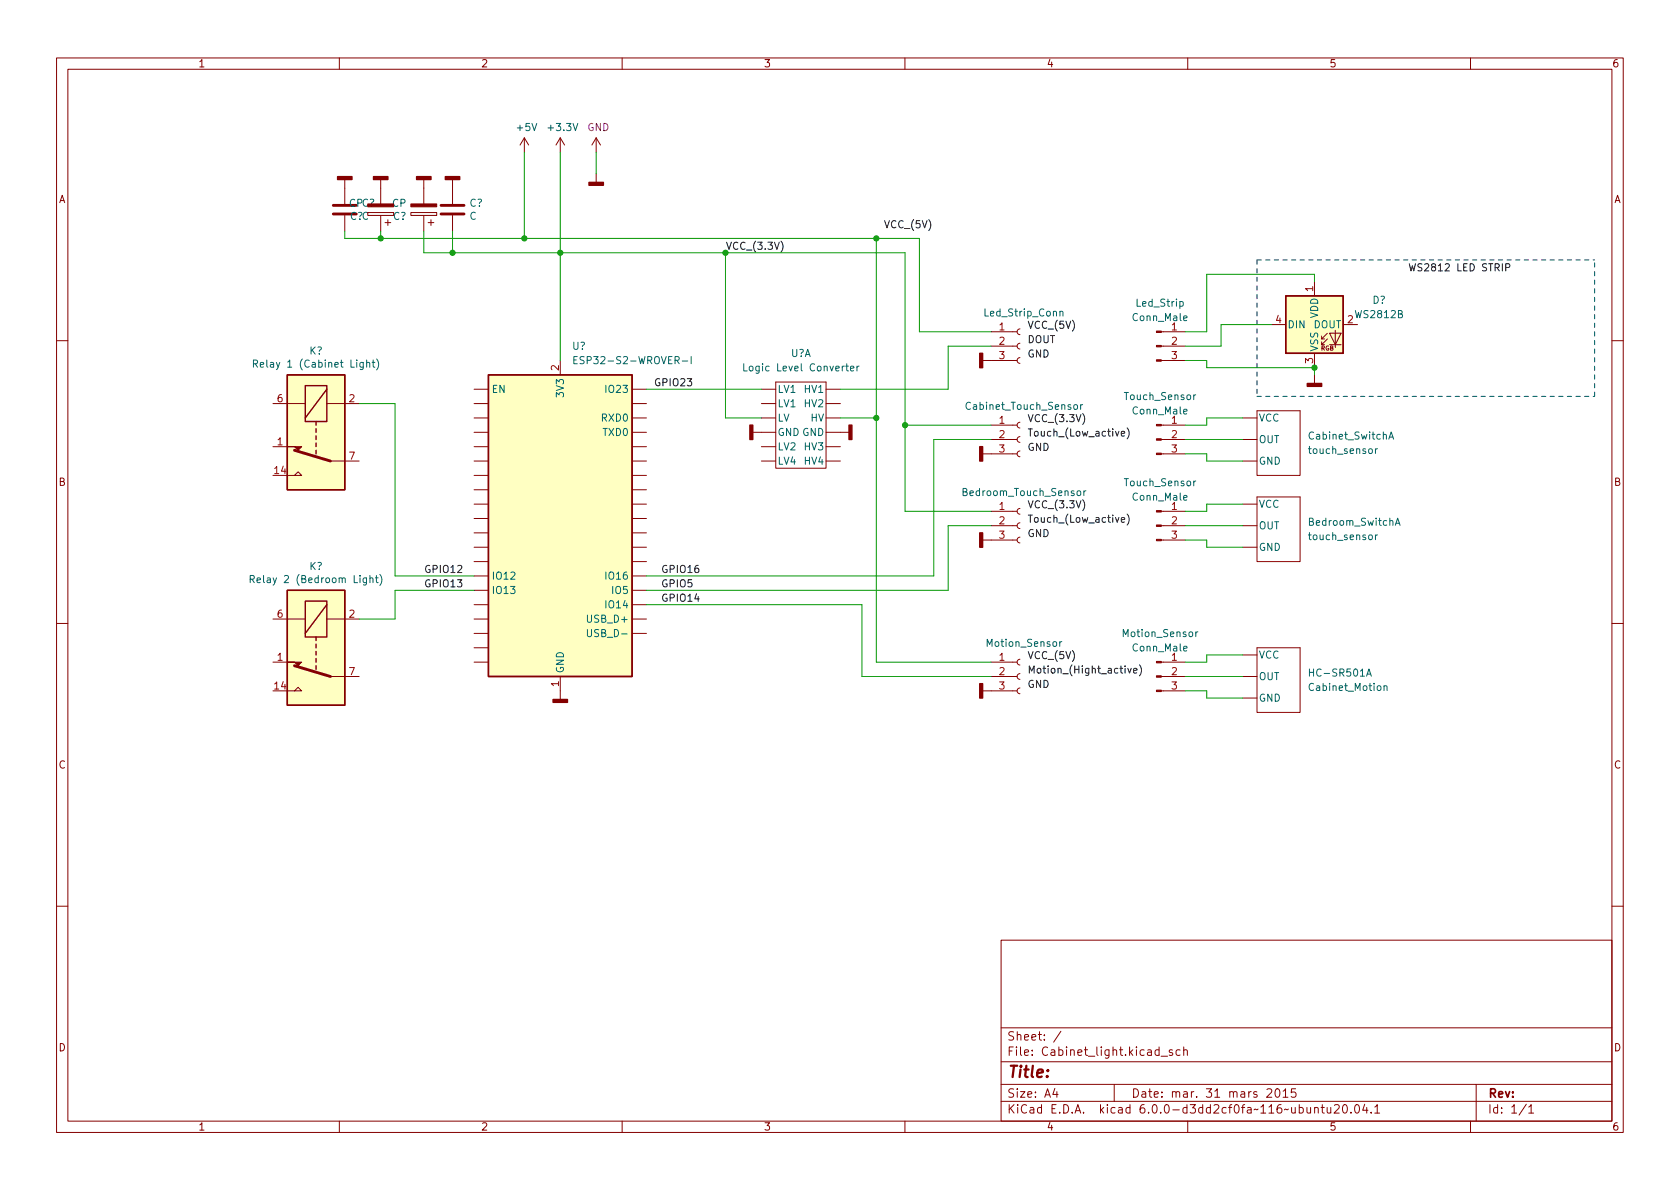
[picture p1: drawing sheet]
<svg xmlns="http://www.w3.org/2000/svg" width="297mm" height="210mm" viewBox="0 0 297 210" stroke-linecap="round" stroke-linejoin="round" font-family="sans-serif">
<g fill="none" stroke="#840000" stroke-width=".18">
<path d="M10 10.2h277v190.1h-277zM12 12.2h273v186.1h-273zM60 10.2v2M110 10.2v2M160 10.2v2M210 10.2v2M260 10.2v2M61 31.7v4.4M61 38.1v2.8M65 37.6h4.6v.5h-4.6zM67.3 31.7v4.4M67.3 38.1v2.8"/>
<path d="M68.1 39.4h1M68.6 38.9v1M72.6 37.6h4.6v.5h-4.6zM74.9 31.7v4.4M74.9 38.1v2.8M75.7 39.4h1M76.2 38.9v1M80 31.7v4.4M80 38.1v2.8M92.7 24.4l-.8 1.2M92.7 24.4v2.5M92.7 24.4l.8 1.2"/>
<path d="M99.1 24.4v2.5M99.1 24.4l-.8 1.2M99.1 24.4l.7 1.2M105.4 24.4v2.5M105.4 30.7v1.6M105.4 24.4l-.8 1.2M105.4 24.4l.8 1.2M175.3 58.7h4.5M180.3 58.2l-.3 .1-.2 .4 .2 .3 .3 .2M205.3 58.7h4.2M224.8 57.4h2.5M232.4 49.8v2.5"/>
<path d="M233.7 59.9h.5M234.7 59.9l-1 1.1v-.6M234.7 58.9l-1 1v-.5M235.1 58.9h2l-1 2.1zM236.1 58.4v3.1M237.5 57.4h2.5M10 60.2h2M48.3 71.4h5.7M48.3 79h2.5M57.8 71.4h5.7M83.8 76.4h2.6M83.8 73.9h2.6"/>
<path d="M83.8 68.8h2.6M83.8 71.4h2.6M83.8 79h2.6M99.1 63.7v2.6M111.8 76.4h2.5M111.8 73.9h2.5M111.8 68.8h2.5M111.8 71.4h2.5M111.8 79h2.5M133.1 76.4h4.1M134.6 73.9h2.6M134.6 68.8h2.6"/>
<path d="M134.6 71.4h2.6M134.6 79h2.6M137.2 67.6h8.8v15.2h-8.8zM146 76.4h4.1M146 73.9h2.6M146 68.8h2.6M146 71.4h2.6M146 79h2.6M173.7 63.7h6.1M175.3 77.7h4.5M175.3 61.2h4.5M175.3 75.2h4.5"/>
<path d="M180.3 63.2l-.3 .2-.2 .3 .2 .4 .3 .2M180.3 60.7l-.3 .1-.2 .4 .2 .4 .3 .1M180.3 79.8l-.3 .1-.2 .4 .2 .3 .3 .2M180.3 77.2l-.3 .2-.2 .3 .2 .4 .3 .1M180.3 74.7l-.3 .1-.2 .4 .2 .3 .3 .2M205.3 77.7h4.2M205.3 63.7h4.2M205.3 61.2h4.2M205.3 75.2h4.2M219.7 77.7h2.5M219.7 73.9h2.5M222.2 72.6h7.7v11.5h-7.7z"/>
<path d="M232.4 62.5v2.5M232.4 66.3v1.5M235.1 61h2M285 60.2h2M50.8 84.1h2.5l-.6-.7-.6 .7M58.4 81.5h5.1M83.8 81.5h2.6M83.8 99.3h2.6M83.8 96.8h2.6M83.8 94.2h2.6M83.8 91.7h2.6M83.8 89.1h2.6"/>
<path d="M83.8 86.6h2.6M83.8 84.1h2.6M111.8 81.5h2.5M111.8 99.3h2.5M111.8 96.8h2.5M111.8 94.2h2.5M111.8 91.7h2.5M111.8 89.1h2.5M111.8 86.6h2.5M111.8 84.1h2.5M134.6 81.5h2.6M146 81.5h2.6"/>
<path d="M173.7 95.5h6.1M173.7 80.3h6.1M175.3 93h4.5M175.3 90.4h4.5M180.3 95l-.3 .1-.2 .4 .2 .4 .3 .1M180.3 92.5l-.3 .1-.2 .4 .2 .3 .3 .2M180.3 89.9l-.3 .2-.2 .3 .2 .4 .3 .1M205.3 95.5h4.2M205.3 93h4.2M205.3 90.4h4.2M205.3 80.3h4.2M219.7 81.5h2.5"/>
<path d="M219.7 93h2.5M219.7 96.8h2.5M219.7 89.1h2.5M222.2 87.9h7.7v11.4h-7.7zM10 110.2h2M48.3 117.1h2.5M48.3 109.5h5.7M57.8 109.5h5.7M58.4 119.6h5.1M83.8 117.1h2.6M83.8 114.5h2.6M83.8 112h2.6"/>
<path d="M83.8 109.5h2.6M83.8 106.9h2.6M83.8 101.8h2.6M83.8 104.4h2.6M99.1 119.6v4.1M111.8 112h2.5M111.8 109.5h2.5M111.8 106.9h2.5M111.8 101.8h2.5M111.8 104.4h2.5M175.3 119.6h4.5M175.3 117.1h4.5"/>
<path d="M180.3 119.1l-.3 .2-.2 .3 .2 .4 .3 .1M180.3 116.6l-.3 .1-.2 .4 .2 .3 .3 .2M205.3 119.6h4.2M205.3 117.1h4.2M219.7 119.6h2.5M219.7 115.8h2.5M222.2 114.5h7.7v11.5h-7.7zM285 110.2h2M50.8 122.2h2.5l-.6-.7-.6 .7M173.7 122.2h6.1M180.3 121.7l-.3 .1-.2 .4 .2 .3 .3 .2M205.3 122.2h4.2"/>
<path d="M219.7 123.4h2.5M10 160.2h2M177 166.3h108v32h-108zM285 160.2h2M60 198.3v2M110 198.3v2M160 198.3v2M177 194.8h108M177 191.8h108M177 187.8h108M177 181.8h108M186.5 192.5l-.4 1h1"/>
<path d="M186.9 193v1M187.6 182.4l-1.3 1.9M197 191.8v3M205.3 186.8h1.1M207.3 185.7l-.4-.1-.2 .2 .1 .3 .5 .1v.4h-.6M208.6 185.7l-.4-.1-.3 .3v.4l.2 .3h.5M209.3 185.8l.2-.2 .4 .1v.9M209.3 185.1v1.5M210 198.3v2M224 192.7l.6-.2 .2 .2 .1 .3-1 1h1M225.6 192.6l.2-.1a.81 .81 0 0 1 .6 .7 .81 .81 0 0 1-.3 .8h-.2a.81 .81 0 0 1-.5-.6 .81 .81 0 0 1 .2-.8zM226.9 193l.4-.5v1.5"/>
<path d="M226.9 194h.8M229.1 192.5h-.7l-.1 .7 .2-.1 .5 .1 .1 .2v.5l-.2 .1-.6-.1M232.4 196l.2-.2 .4 .1 .1 .9M232.4 195.8v1M233.6 195.8h.5M233.8 195.3v1.3l.3 .2M234.6 195.8l.1 1h.4l.2-.1M235.3 195.8v1M235.9 195.5l.6-.2 .2 .2 .1 .3-.9 1h.9M237.6 195.4l.1-.1a.81 .81 0 0 1 .6 .7 .81 .81 0 0 1-.3 .8h-.1a.81 .81 0 0 1-.6-.6 .81 .81 0 0 1 .3-.8zM238.9 196.7v.1M239.7 195.4l.2-.1a.81 .81 0 0 1 .5 .7 .81 .81 0 0 1-.3 .8h-.1a.81 .81 0 0 1-.6-.6 .81 .81 0 0 1 .3-.8z"/>
<path d="M241.3 195.3l-.4 1h1M241.6 195.8v1M242.4 196.7v.1M243.1 195.8l.4-.5v1.5M243.1 196.8h.8M260 198.3v2M261 191.8v6.5M269.9 195.3l-1.3 1.9M270.3 195.8l.4-.5v1.5M270.3 196.8h.9"/>
</g>
<g fill="#840000" stroke="#840000" stroke-width=".25">
<path d="M66 31.2h2.6v.5h-2.6z"/>
<path d="M150.1 75.2h.5v2.5h-.5z"/>
<path d="M132.6 75.2h.5v2.5h-.5z"/>
<path d="M78.7 31.2h2.6v.5h-2.6z"/>
<path d="M73.7 31.2h2.5v.5h-2.5z"/>
<path d="M173.2 120.9h.5v2.5h-.5z"/>
<path d="M173.2 94.2h.5v2.6h-.5z"/>
<path d="M59.7 31.2h2.5v.5h-2.5z"/>
<path d="M97.8 123.7h2.5v.5h-2.5z"/>
<path d="M231.1 67.8h2.6v.5h-2.6z"/>
<path d="M104.1 32.3h2.6v.5h-2.6z"/>
<path d="M173.2 79h.5v2.5h-.5z"/>
<path d="M173.2 62.5h.5v2.5h-.5z"/>
</g>
<path d="M58.9 37.8h4.1M58.9 36.3h4.1M78 37.8h4M78 36.3h4M52.1 79.6l6.3 1.9M52.1 117.7l6.3 1.9" fill="none" stroke="#840000" stroke-width=".51"/>
<g fill="none" stroke="#006464" stroke-width=".18">
<path d="M187.4 55.2l.2-.2 .3 .1v.8M208.6 53.4l.4-.1 .2 .3-.1 .5h-.5M44.8 64.3h.6l.1-.2v-.3l-.7-.1v1.2M45.1 64.3l.4 .6M64.8 64.2l.2-.1h.3l.1 .8M65.8 64.1h.5M66 63.7v1.1l.3 .1M66.6 63.5a1.46 1.46 0 0 1 0 1.9M101.5 63.7h.4M102.1 63.1h-.6v1.2h.6M120.6 63.8h1M122.2 63.1v1.2"/>
<path d="M131.5 64.3v1.3h.6M150.4 65.2l.6-.2-.1-.2-.3-.1-.2 .2v.6h.5M151.5 64.7v.9M151.9 64.7l-.4 .3M190 71.6h.3l.2 .2v.4l-.2 .2-.3-.1-.1-.1zM191.1 71.6v.8M191.4 71.6l-.3 .2M211.4 69.8l-.3 .3M243.2 79.4v.8M243.6 79.4l-.4 .2M245.6 77.7l.4-1.3 .4 1.3M245.7 77.3h.6"/>
<path d="M190.5 86.9l.2-.1 .3 .1 .1 .5-.1 .2h-.3l-.2-.1zM191.6 86.8v.8M192 86.8l-.4 .2M211.4 85.1l-.3 .2M243.2 94.6v.8M243.6 94.6l-.4 .2M246.7 92.9l.4-1.3 .4 1.3M246.8 92.5h.6M44.2 102.4h.6l.2-.2-.1-.3-.7-.1v1.2M44.5 102.4l.5 .6M65.4 102.3l.2-.1h.3v.8M65.4 101.8v1.2"/>
<path d="M66.4 102.2h.5M66.6 101.8v1.1l.3 .1M67.2 101.6a1.46 1.46 0 0 1 0 1.9M103.9 111.3v1l.2 .3 .4-.1 .1-.2v-1M187.4 113.5v.8M187.7 113.5l-.3 .2M211.4 111.7v.9M211.8 111.7l-.4 .3M241.6 119.6l.4-1.3 .5 1.3M241.7 119.2h.6M244.7 121.4l.2-.1h.3v.8M244.7 121.3v.8"/>
</g>
<g fill="#840000" stroke="#840000" stroke-width=".18">
<path d="M72.6 36.1h4.6v.5h-4.6z"/>
<path d="M65 36.1h4.6v.5h-4.6z"/>
<path d="M204.5 95.4h.8v.2h-.8z"/>
<path d="M204.5 92.8h.8v.3h-.8z"/>
<path d="M204.5 90.3h.8v.2h-.8z"/>
<path d="M204.5 122h.8v.3h-.8z"/>
<path d="M204.5 119.5h.8v.3h-.8z"/>
<path d="M204.5 117h.8v.2h-.8z"/>
<path d="M204.5 80.1h.8v.3h-.8z"/>
<path d="M204.5 77.6h.8v.2h-.8z"/>
<path d="M204.5 75.1h.8v.2h-.8z"/>
<path d="M204.5 63.6h.8v.3h-.8z"/>
<path d="M204.5 61.1h.8v.2h-.8z"/>
<path d="M204.5 58.5h.8v.3h-.8z"/>
<path d="M50.8 117.1h2.5l-.6 .6-.6-.6z"/>
<path d="M50.8 79h2.5l-.6 .6-.6-.6z"/>
</g>
<g fill="#ffffc2" stroke="#ffffc2" stroke-width=".18">
<path d="M227.3 52.3h10.2v10.2h-10.2z"/>
<path d="M86.4 66.3h25.4v53.3h-25.4z"/>
<path d="M50.8 104.4h10.2v20.3h-10.2z"/>
<path d="M50.8 66.3h10.2v20.3h-10.2z"/>
</g>
<g fill="none" stroke="#840000" stroke-width=".25">
<path d="M227.3 52.3h10.2v10.2h-10.2zM50.8 66.3h10.2v20.3h-10.2zM54 68.2h3.8v6.3h-3.8zM55.9 74.5v.7M55.9 75.8v.6M55.9 77.1v.6M55.9 78.4v.6M55.9 79.6v.7M57.8 68.8l-3.8 5.1M86.4 66.3h25.4v53.3h-25.4zM50.8 104.4h10.2v20.3h-10.2zM54 106.3h3.8v6.3h-3.8z"/>
<path d="M55.9 112.6v.7M55.9 113.9v.6M55.9 115.2v.6M55.9 116.5v.6M55.9 117.7v.7M57.8 106.9l-3.8 5.1"/>
</g>
<path d="M138.1 42.6a1.46 1.46 0 0 1 0 2M266.2 47.3l.6-.1 .2-.1-.1-.3-.7-.2v1.3M191.4 73.1a1.46 1.46 0 0 1 0 2M198.3 76.7l.6-.1-.1-.3h-.4l-.1 .2v.6h.5M199.3 75.7a1.46 1.46 0 0 1 0 1.9M191.4 88.4a1.46 1.46 0 0 1 0 1.9M198.3 91.9l.6-.1-.1-.2-.4-.1-.1 .2v.6h.5M199.3 90.9a1.46 1.46 0 0 1 0 1.9M199.4 118.2l.3 .8 .3-.8M200.4 118.6l.6-.1v-.3h-.4l-.2 .2 .1 .6h.5M201.5 117.6a1.46 1.46 0 0 1 0 1.9" fill="none" stroke="#0f0f0f" stroke-width=".18"/>
<path d="M222.2 46h59.7M222.2 46v24.1M222.2 70.1h59.7M281.9 70.1v-24.1" fill="none" stroke="#0000c2" stroke-width=".18" stroke-dasharray=".8 .8"/>
<g fill="none" stroke="#009600" stroke-width=".18">
<path d="M92.7 26.9v15.3M99.1 26.9v36.8M105.4 26.9v3.8M61 40.9v1.3h101.6v16.5h12.7M67.3 40.9v1.3M74.9 40.9v3.8h85.1v45.7h15.3M80 40.9v3.8M128.3 44.7v29.2h6.3M154.9 42.2v74.9h20.4M224.8 57.4h-8.9v3.8h-6.4M232.4 49.8v-1.3h-19v10.2h-3.9M63.5 71.4h6.3v30.4h14"/>
<path d="M114.3 68.8h20.3M148.6 73.9h6.3M160 75.2h15.3M175.3 77.7h-10.2v24.1h-50.8M175.3 61.2h-7.7v7.6h-19M209.5 63.7h3.9v1.3h19v1.3M209.5 77.7h10.2M219.7 73.9h-6.3v1.3h-3.9M175.3 93h-7.7v11.4h-53.3M209.5 80.3h3.9v1.2h6.3M209.5 95.5h3.9v1.3h6.3M209.5 93h10.2"/>
<path d="M219.7 89.1h-6.3v1.3h-3.9M83.8 104.4h-14v5.1h-6.3M114.3 106.9h38.1v12.7h22.9M209.5 119.6h10.2M219.7 115.8h-6.3v1.3h-3.9M209.5 122.2h3.9v1.2h6.3"/>
</g>
<g fill="#009600" stroke="#009600" stroke-width=".18">
<circle cx="92.7" cy="42.2" r=".46"/>
<circle cx="99.1" cy="44.7" r=".46"/>
<circle cx="67.3" cy="42.2" r=".46"/>
<circle cx="80" cy="44.7" r=".46"/>
<circle cx="154.9" cy="42.2" r=".46"/>
<circle cx="128.3" cy="44.7" r=".46"/>
<circle cx="160" cy="75.2" r=".46"/>
<circle cx="154.9" cy="73.9" r=".46"/>
<circle cx="232.4" cy="65" r=".46"/>
</g>
<text font-size="2.8" fill="#840000" x="178" y="190.6">Title:</text>
<g font-size="2.1" fill="#840000">
<text x="178" y="184">Sheet: /</text>
<text x="178" y="186.7">File: Cabinet_light.kicad_sch</text>
<text x="178" y="196.9">KiCad E.D.A. kicad 6.0.0-d3dd2cf0fa~116~ubuntu20.04.1</text>
<text x="178" y="194.1">Size: A4</text>
<text x="200" y="194.1">Date: mar. 31 mars 2015</text>
<text x="263" y="194.1">Rev:</text>
<text x="263" y="196.9">Id: 1/1</text>
</g>
<g font-size="1.8" fill="#840000">
<text x="35" y="11.9">1</text>
<text x="85" y="11.9">2</text>
<text x="135" y="11.9">3</text>
<text x="185" y="11.9">4</text>
<text x="235" y="11.9">5</text>
<text x="285" y="11.9">6</text>
<text x="10.3" y="35.9">A</text>
<text x="285.3" y="35.9">A</text>
<text x="10.3" y="85.9">B</text>
<text x="285.3" y="85.9">B</text>
<text x="10.3" y="135.9">C</text>
<text x="285.3" y="135.9">C</text>
<text x="10.3" y="185.9">D</text>
<text x="285.3" y="185.9">D</text>
<text x="35" y="199.9">1</text>
<text x="85" y="199.9">2</text>
<text x="135" y="199.9">3</text>
<text x="185" y="199.9">4</text>
<text x="235" y="199.9">5</text>
<text x="285" y="199.9">6</text>
</g>
<g font-size="1.8" fill="#006464">
<text x="91.5" y="23.2">+5V</text>
<text x="97.1" y="23.2">+3.3V</text>
<text x="61.7" y="36.6">CPC?</text>
<text x="61.9" y="38.9">C?C</text>
<text x="69.4" y="36.6">CP</text>
<text x="69.5" y="38.9">C?</text>
<text x="83" y="38.9">C</text>
<text x="83" y="36.5">C?</text>
<text x="242.7" y="53.7">D?</text>
<text x="174.2" y="56">Led_Strip_Conn</text>
<text x="200.4" y="56.8">Conn_Male</text>
<text x="201" y="54.2">Led_Strip</text>
<text x="227.6" y="58">DIN</text>
<text x="232.2" y="58">DOUT</text>
<text x="233" y="56.3" transform="rotate(-90 233 56.3)">VDD</text>
<text x="239.8" y="56.2">WS2812B</text>
<text x="46.3" y="65">Relay 1 (Cabinet Light)</text>
<text x="54.7" y="62.7">K?</text>
<text x="101.2" y="61.8">U?</text>
<text x="102.9" y="64.4">ESP32-S2-WROVER-I</text>
<text x="132.3" y="65.7">Logic Level Converter</text>
<text x="139.8" y="63.1">U?A</text>
<text x="233" y="62.2" transform="rotate(-90 233 62.2)">VSS</text>
<text x="86.9" y="69.5">EN</text>
<text x="99.7" y="69.9" transform="rotate(-90 99.7 69.9)">3V3</text>
<text x="107.4" y="69.5">IO23</text>
<text x="137.4" y="69.5">LV1</text>
<text x="142.4" y="69.5">HV1</text>
<text x="199" y="70.7">Touch_Sensor</text>
<text x="106.5" y="74.5">RXD0</text>
<text x="106.7" y="77.1">TXD0</text>
<text x="137.4" y="77.1">GND GND</text>
<text x="137.4" y="74.5">LV</text>
<text x="137.4" y="72">LV1</text>
<text x="142.4" y="72">HV2</text>
<text x="143.3" y="74.5">HV</text>
<text x="171.2" y="72.5">Cabinet_Touch_Sensor</text>
<text x="200.4" y="73.3">Conn_Male</text>
<text x="222.5" y="74.5">VCC</text>
<text x="231.6" y="77.7">Cabinet_SwitchA</text>
<text x="137.4" y="79.6">LV2</text>
<text x="137.4" y="82.2">LV4</text>
<text x="142.4" y="79.6">HV3</text>
<text x="142.4" y="82.2">HV4</text>
<text x="222.5" y="82.2">GND</text>
<text x="222.5" y="78.4">OUT</text>
<text x="231.6" y="80.3">touch_sensor</text>
<text x="170.5" y="87.7">Bedroom_Touch_Sensor</text>
<text x="199" y="86">Touch_Sensor</text>
<text x="200.4" y="88.5">Conn_Male</text>
<text x="222.5" y="89.8">VCC</text>
<text x="222.5" y="93.6">OUT</text>
<text x="231.6" y="93">Bedroom_SwitchA</text>
<text x="231.6" y="95.5">touch_sensor</text>
<text x="54.7" y="100.8">K?</text>
<text x="222.5" y="97.4">GND</text>
<text x="45.7" y="103.1">Relay 2 (Bedroom Light)</text>
<text x="86.9" y="102.5">IO12</text>
<text x="86.9" y="105">IO13</text>
<text x="107.4" y="107.6">IO14</text>
<text x="107.4" y="102.5">IO16</text>
<text x="108.4" y="105">IO5</text>
<text x="104.2" y="110.1">USB_D+</text>
<text x="104.7" y="112.6">USB_D-</text>
<text x="198.7" y="112.6">Motion_Sensor</text>
<text x="99.7" y="119.1" transform="rotate(-90 99.7 119.1)">GND</text>
<text x="174.7" y="114.4">Motion_Sensor</text>
<text x="200.4" y="115.2">Conn_Male</text>
<text x="222.5" y="116.5">VCC</text>
<text x="232" y="119.6">HC-SR501A</text>
<text x="222.5" y="124.1">GND</text>
<text x="222.5" y="120.3">OUT</text>
<text x="231.8" y="122.2">Cabinet_Motion</text>
</g>
<text font-size="1.8" fill="#840084" x="103.8" y="23.2">GND</text>
<g font-size="1.8" fill="#0f0f0f">
<text x="156.2" y="40.3">VCC_(5V)</text>
<text x="128.3" y="44.2">VCC_(3.3V)</text>
<text x="248.9" y="48">WS2812 LED STRIP</text>
<text x="181.6" y="58.1">VCC_(5V)</text>
<text x="181.6" y="60.7">DOUT</text>
<text x="181.6" y="63.2">GND</text>
<text x="115.6" y="68.3">GPIO23</text>
<text x="181.6" y="77.2">Touch_(Low_active)</text>
<text x="181.6" y="74.6">VCC_(3.3V)</text>
<text x="181.6" y="79.7">GND</text>
<text x="181.6" y="89.9">VCC_(3.3V)</text>
<text x="181.6" y="95">GND</text>
<text x="181.6" y="92.4">Touch_(Low_active)</text>
<text x="74.9" y="101.3">GPIO12</text>
<text x="116.8" y="101.3">GPIO16</text>
<text x="74.9" y="103.8">GPIO13</text>
<text x="116.8" y="106.4">GPIO14</text>
<text x="116.8" y="103.8">GPIO5</text>
<text x="181.6" y="116.5">VCC_(5V)</text>
<text x="181.6" y="119.1">Motion_(Hight_active)</text>
<text x="181.6" y="121.6">GND</text>
</g>
<g font-size="1.8" fill="#a90000">
<text x="232.2" y="51.5" transform="rotate(-90 232.2 51.5)">1</text>
<text x="176.7" y="58.4">1</text>
<text x="207.2" y="58.4">1</text>
<text x="225.6" y="57.1">4</text>
<text x="238.3" y="57.1">2</text>
<text x="98.8" y="65.5" transform="rotate(-90 98.8 65.5)">2</text>
<text x="176.7" y="61">2</text>
<text x="176.7" y="63.5">3</text>
<text x="207.2" y="61">2</text>
<text x="207.2" y="63.5">3</text>
<text x="232.2" y="64.2" transform="rotate(-90 232.2 64.2)">3</text>
<text x="49" y="71.1">6</text>
<text x="61.7" y="71.1">2</text>
<text x="176.7" y="74.9">1</text>
<text x="176.7" y="77.5">2</text>
<text x="207.2" y="74.9">1</text>
<text x="207.2" y="77.5">2</text>
<text x="48.5" y="83.8">14</text>
<text x="49" y="78.7">1</text>
<text x="61.7" y="81.3">7</text>
<text x="176.7" y="80">3</text>
<text x="207.2" y="80">3</text>
<text x="176.7" y="90.2">1</text>
<text x="176.7" y="92.7">2</text>
<text x="176.7" y="95.2">3</text>
<text x="207.2" y="90.2">1</text>
<text x="207.2" y="92.7">2</text>
<text x="207.2" y="95.2">3</text>
<text x="49" y="109.2">6</text>
<text x="61.7" y="109.2">2</text>
<text x="49" y="116.8">1</text>
<text x="61.7" y="119.4">7</text>
<text x="176.7" y="116.8">1</text>
<text x="176.7" y="119.4">2</text>
<text x="207.2" y="116.8">1</text>
<text x="207.2" y="119.4">2</text>
<text x="48.5" y="121.9">14</text>
<text x="98.8" y="121.4" transform="rotate(-90 98.8 121.4)">1</text>
<text x="176.7" y="121.9">3</text>
<text x="207.2" y="121.9">3</text>
</g>
<text font-size="1.1" fill="#840000" x="233.5" y="62">RGB</text>
</svg>
